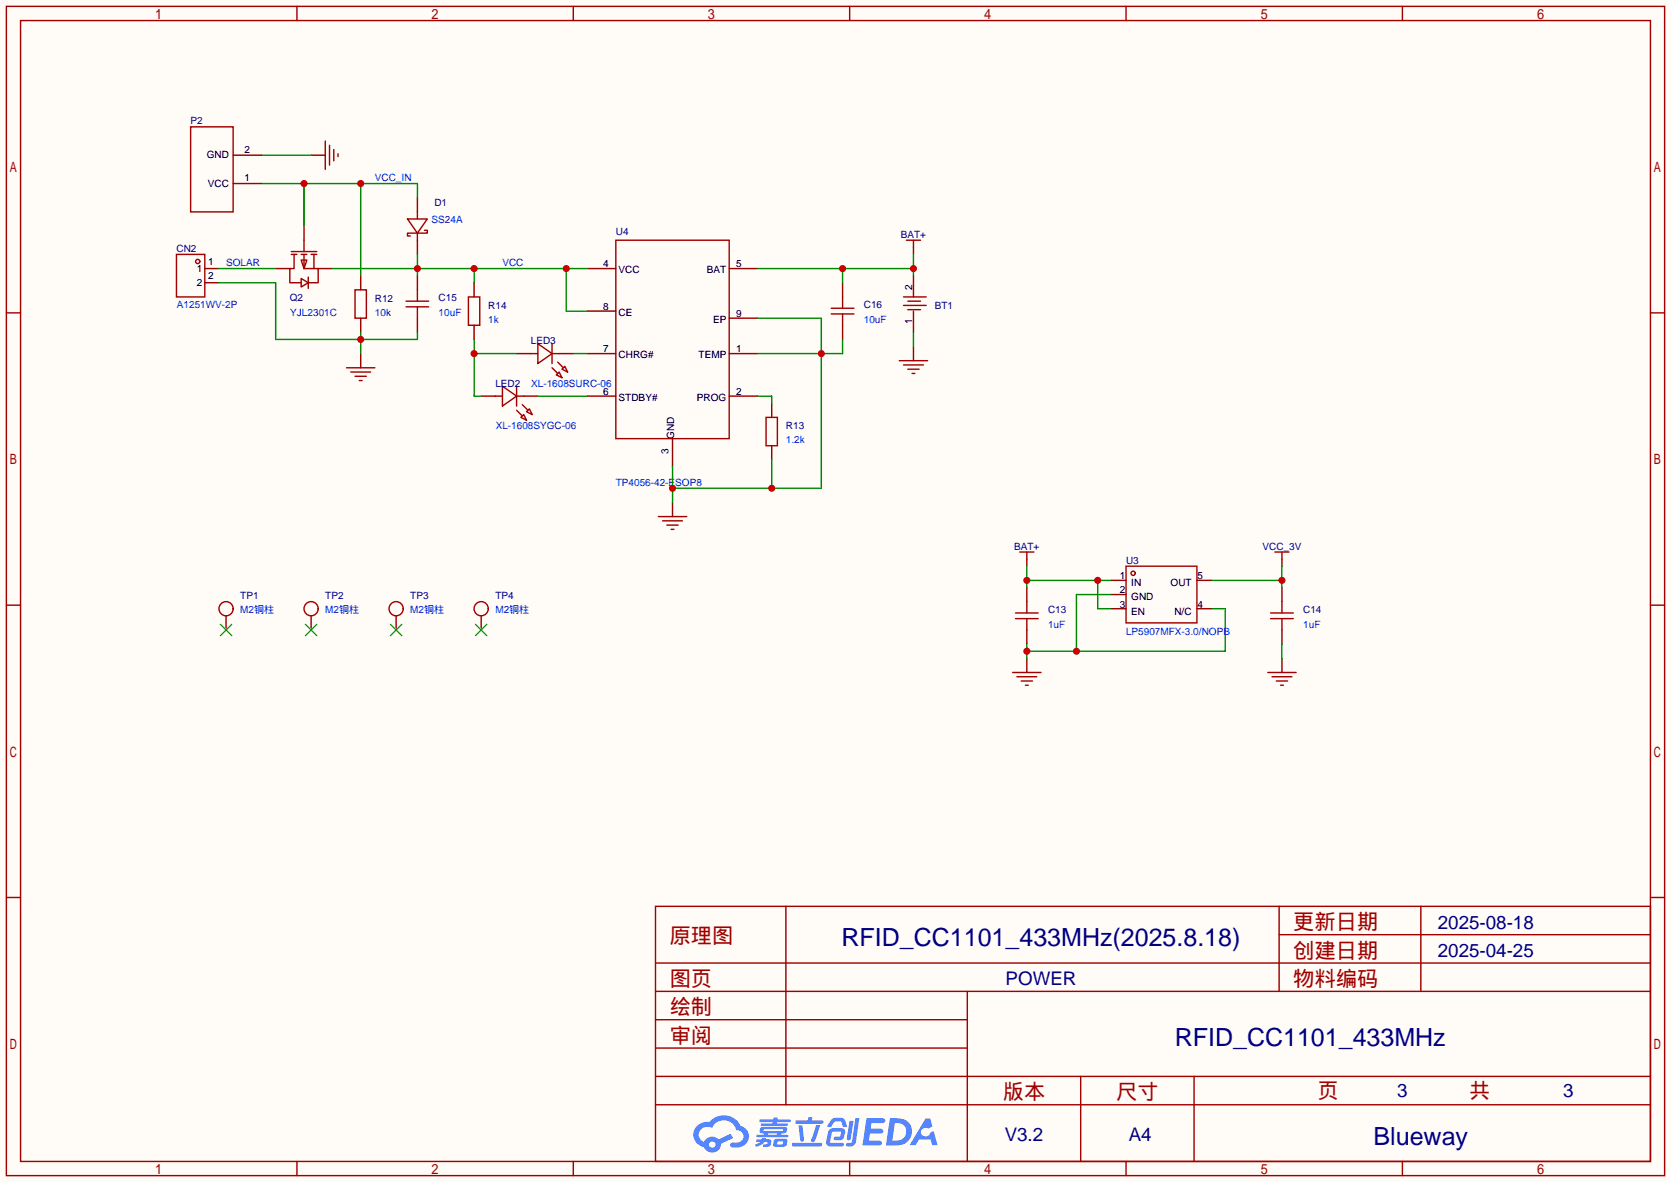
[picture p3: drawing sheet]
<svg xmlns="http://www.w3.org/2000/svg" width="299mm" height="212mm" viewBox="0 0 299 212" stroke-linecap="round" stroke-linejoin="round" font-family="sans-serif">
<path d="M0 0h299.5v211.8h-299.5z" fill="#fffcf7"/>
<g fill="none" stroke="#a10000" stroke-width=".25">
<path d="M1.1 1.1h297.2v209.6h-297.2zM3.7 3.7h292.1v204.5h-292.1zM53.2 1.1v2.6M102.7 1.1v2.6M152.3 1.1v2.6M201.8 1.1v2.6M251.3 1.1v2.6M1.1 56.1h2.6M295.8 56.1h2.5M1.1 108.5h2.6M295.8 108.5h2.5M1.1 160.8h2.6"/>
<path d="M117.5 162.4h178.3v45.8h-178.3zM117.5 177.7h178.3M117.5 172.6h178.3M140.8 162.4v35.6M173.4 177.7v30.5M229.2 162.4v15.3M229.2 167.5h66.6M254.6 162.4v15.3M295.8 160.8h2.5M117.5 182.8h55.9M117.5 198h178.3M117.5 192.9h178.3"/>
<path d="M117.5 187.8h55.9M193.7 192.9v15.3M214 192.9v15.3M53.2 208.2v2.5M102.7 208.2v2.5M152.3 208.2v2.5M201.8 208.2v2.5M251.3 208.2v2.5"/>
</g>
<g fill="#5487ff">
<path d="M155.3 200.4h2.1a.97 .97 0 0 1 1.3 .4 .53 .53 0 0 1-.7 .5h-1.8l-.2 1h1.9a.43 .43 0 0 1 .4 .5 .43 .43 0 0 1-.5 .3h-1.9l-.2 1.3h1.7a.45 .45 0 0 1 .6 .2 .45 .45 0 0 1-.2 .6l-3.2 .1z"/>
<path d="M165.9 200.5h.8l.4 1.4-.7 .4a.82 .82 0 0 0-1.2 .1 .82 .82 0 0 0 .1 1.1 .82 .82 0 0 0 1.2 0l.2-.5 .6-.3 .7 2.5h-.9l-.3-1h-2.1l-.6 1h-1.1z"/>
<path d="M152.2 200.9h.8l-.5 3.2a.36 .36 0 0 1-.4 .3 .36 .36 0 0 1-.3-.4z"/>
<path d="M153.3 200.4h.7l-.6 4.3a1.13 1.13 0 0 1-1.8 .6l.2-.4 .7-.1 .2-.2z"/>
<path d="M149 200.7l.6-.4h1a.77 .77 0 0 1 .9 .6l.3 .9-.2 .2h-.5l-.4-1h-.9a1.3 1.3 0 0 0-.8 .9l-.6 .1-.2-.2z"/>
<path d="M148.6 202.5l.5-.3h1.7a.66 .66 0 0 1 .6 .9l-.1 .4a.81 .81 0 0 1-.9 .9h-.7a.32 .32 0 0 1-.3-.4 .32 .32 0 0 1 .4-.3h.7l.3-.9-1.7 .1-.3 1.9h2.1a.32 .32 0 0 1 .4 .4 .32 .32 0 0 1-.4 .3l-2.3-.1-.5-.3v-.5z"/>
<path d="M142 204.8h5a.33 .33 0 0 1 .3 .4 .33 .33 0 0 1-.3 .3h-4.9l-.2-.2z"/>
<path d="M146.3 201.6h.7l-1 2.9a.36 .36 0 0 1-.4 .2 .36 .36 0 0 1-.3-.3z"/>
<path d="M143.1 201.7h.7l.3 2.6a.34 .34 0 0 1-.3 .3 .34 .34 0 0 1-.4-.2z"/>
<path d="M142.6 200.8h2.2l.1-.4 .1-.2h.6l-.1 .6h1.8a.32 .32 0 0 1 .3 .3 .32 .32 0 0 1-.4 .3h-4.5l-.1-.1z"/>
<path d="M135.6 204.2h.9l.1-.2 .7-.1-.1 .3h.9a.82 .82 0 0 1-.6 1.3h-.7v-.4l.7-.1v-.3h-.5l-.5 .4-1 .4-.2-.4 1-.4h-.8z"/>
<path d="M136.1 200.6h2.5v-.3h.8l-.1 .3h2.2l.2 .3-.2 .2h-2.3v.3h1.8l.2 .2-.2 .2h-4.5l-.2-.2 .1-.2h2l.1-.3h-2.3l-.1-.2z"/>
<path d="M159.5 200.4l-.7 4.9h1.6a2.47 2.47 0 0 0 2.9-1.7 2.47 2.47 0 0 0-1.4-3zM160.4 201.3a1.61 1.61 0 0 1 2 1.4 1.61 1.61 0 0 1-1.8 1.7h-.7z"/>
<path d="M136.3 202.2a.55 .55 0 0 0-.2 .7 .55 .55 0 0 0 .7 .2l.1 .3h-1.3v.4h5.5l.2-.2-.2-.2h-1.2l.2-.3a.7 .7 0 0 0 .8-.2 .7 .7 0 0 0 0-.9h-4.1zM136.9 202.4h3.3l.2 .1-.2 .2h-3.2l-.2-.1zM137.6 203.1h1.7l-.2 .3h-1.4z"/>
<path d="M138.8 204.3a1.05 1.05 0 0 0-.1 1.2 2.91 2.91 0 0 0 2.2-.2 .98 .98 0 0 0 0-1.2h-1.6zM139.4 204.6l.8-.1 .1 .1v.3l-.2 .2h-.8z"/>
<path d="M125 201.7a2.23 2.23 0 0 0-.7 2.3 2.23 2.23 0 0 0 1.8 1.6 1.58 1.58 0 0 0 1.8 .9 1.58 1.58 0 0 0 1.3-1.5l2.2-1-.5-.8-2.1 1a1.65 1.65 0 0 0-2.6 .5 1.45 1.45 0 0 1-.8-2 1.45 1.45 0 0 1 2-.7l.2 .1a2.3 2.3 0 0 1 2.3-1.3 2.3 2.3 0 0 1 2.1 1.7 1.12 1.12 0 0 1 1.2 1.1 1.12 1.12 0 0 1-1.1 1.2h-.7a.45 .45 0 0 0-.6 .3 .45 .45 0 0 0 .5 .6 2.26 2.26 0 0 0 2.9-2.5 2.04 2.04 0 0 0-1.5-1.4 3.3 3.3 0 0 0-5.5-.7l-1.2 .1zM127.1 205.2a.57 .57 0 0 1 1.1 0 .57 .57 0 0 1-1.1 0z"/>
</g>
<path d="M182.8 98.9h2.5M184 98.9v1.3M182 109.9h4.1M182 110.9h4.1M184 107.8v2.1M184 110.9v2M227.7 109.9h4.1M227.7 110.9h4.1M229.7 107.8v2.1M229.7 110.9v2" fill="none" stroke="#a10000" stroke-width=".25"/>
<path d="M184 100.2v1.3M184 105.3v2.5M184 112.9v2.5M229.7 105.3v2.5M229.7 112.9v2.5" fill="none" stroke="#870000" stroke-width=".25"/>
<path d="M184 101.5v3.8M184 104h15.3M196.7 104v5.1h2.6" fill="none" stroke="#008700" stroke-width=".25"/>
<g fill="#c00">
<circle cx="196.7" cy="104" r=".63"/>
<circle cx="184" cy="104" r=".63"/>
</g>
<path d="M184 118v2.5" fill="none" stroke="#870000" stroke-width=".25"/>
<path d="M181.5 120.5h5.1M182.2 121.3h3.6M183 122h2M183.8 122.8h.5" fill="none" stroke="#a10000" stroke-width=".25"/>
<path d="M184 115.4v2.6M199.3 106.6h-6.4v10.1M217 109.1h2.6v7.6h-35.6" fill="none" stroke="#008700" stroke-width=".25"/>
<g fill="#c00">
<circle cx="184" cy="116.7" r=".63"/>
<circle cx="192.9" cy="116.7" r=".63"/>
</g>
<g fill="none" stroke="#870000" stroke-width=".25">
<path d="M55.8 27.8h2.5M74.8 35.4v2.6M36.7 48.1h2.5M36.7 50.7h2.5M49.4 48.1h2.5M54.5 40.5v2.6M57 48.1h2.6M64.6 49.4v2.5M64.6 57v2.6M74.8 43.1v2.5M74.8 49.4v2.5M74.8 57v2.6"/>
<path d="M105.3 48.1h5.1M105.3 55.8h5.1M130.7 48.1h5.1M130.7 57h5.1M64.6 63.4v2.5M105.3 63.4h5.1M105.3 71h5.1M120.5 78.6v5.1M130.7 63.4h5.1M130.7 71h5.1M138.3 72.3v2.5M138.3 79.9v2.5"/>
<path d="M120.5 90v2.6M229.7 100.2v1.3M229.7 118v2.5"/>
</g>
<g fill="none" stroke="#a10000" stroke-width=".25">
<path d="M58.3 25.3v5.1M59.1 26v3.6M59.8 26.8v2M60.6 27.6v.5M73 39.2h3.6l-1.8 2.6zM74.8 38v1.2M31.6 45.6h5.1v7.6h-5.1zM52.2 45.6h1M52.2 45.1h4.6M52.7 45.6v2.5h-.8v2.6h2.1M54 49.9l1.2 .8-1.2 .7zM54 46.6h1l-.5 1.5z"/>
<path d="M54 45.6h1M54.5 45.6v2.5h2.5v2.6h-1.8M54.5 43.1v2M55.2 49.7v2M55.8 45.6h1M56.3 45.6v2.5M63.6 51.9h2.1v5.1h-2.1zM72.8 55h4M72.8 54h4M74.8 41.8v1.3M74.8 51.9v2.1M74.8 55v2"/>
<path d="M76.1 41.3h.5v.5h-3.6v.5h.5M110.4 43.1h20.3v35.5h-20.3zM62.1 65.9h5.1M62.9 66.7h3.5M63.6 67.4h2.1M64.4 68.2h.5M137.3 74.8h2v5.1h-2zM118 92.6h5.1M118.7 93.3h3.6M119.5 94.1h2M120.3 94.9h.5M228.5 98.9h2.5"/>
<path d="M229.7 98.9v1.3M227.2 120.5h5.1M228 121.3h3.5M228.7 122h2.1M229.5 122.8h.5"/>
<circle cx="35.4" cy="46.9" r=".38"/>
</g>
<path d="M46.9 27.8h8.9M39.2 50.7h10.2v10.1h25.4v-1.2M64.6 59.6v3.8M135.8 71h2.5v1.3M229.7 115.4v2.6" fill="none" stroke="#008700" stroke-width=".25"/>
<circle cx="64.6" cy="60.8" r=".63" fill="#c00"/>
<path d="M85 50.7v2.5M85 58.3v2.5M86.2 71h2.6M92.6 63.4h2.5M93.9 71h2.5M100.2 63.4h2.5" fill="none" stroke="#870000" stroke-width=".25"/>
<g fill="none" stroke="#a10000" stroke-width=".25">
<path d="M83.9 53.2h2.1v5.1h-2.1zM88.8 71h1.2M90 69.2l2.6 1.8-2.6 1.8zM92.6 73.5l1 1M92.6 71h1.3M92.6 69.2v3.6M93.3 74.8l.6-.5 .5 1zM93.6 72.5l1 1M94.4 73.8l.5-.5 .5 1zM95.1 63.4h1.3M96.4 61.6l2.5 1.8-2.5 1.8zM98.9 65.9l1 1"/>
<path d="M98.9 63.4h1.3M98.9 61.6v3.6M99.7 67.2l.5-.5 .5 1zM99.9 64.9l1.1 1M100.7 66.2l.5-.5 .5 1z"/>
</g>
<path d="M59.6 48.1h45.7M74.8 45.6v3.8M85 48.1v2.6M101.5 48.1v7.7h3.8" fill="none" stroke="#008700" stroke-width=".25"/>
<g fill="#c00">
<circle cx="85" cy="48.1" r=".63"/>
<circle cx="101.5" cy="48.1" r=".63"/>
<circle cx="74.8" cy="48.1" r=".63"/>
</g>
<path d="M85 63.4h7.6M85 60.8v10.2h1.2M102.7 63.4h2.6" fill="none" stroke="#008700" stroke-width=".25"/>
<circle cx="85" cy="63.4" r=".63" fill="#c00"/>
<path d="M135.8 57h11.4v30.5h-26.7M96.4 71h8.9M151 60.8v2.6h-15.2M120.5 83.7v6.3M138.3 82.4v5.1" fill="none" stroke="#008700" stroke-width=".25"/>
<path d="M149 56.3h4M149 55.2h4M151 53.2v2M151 56.3v2" fill="none" stroke="#a10000" stroke-width=".25"/>
<path d="M151 50.7v2.5M151 58.3v2.5" fill="none" stroke="#870000" stroke-width=".25"/>
<g fill="#c00">
<circle cx="147.2" cy="63.4" r=".63"/>
<circle cx="138.3" cy="87.5" r=".63"/>
<circle cx="120.5" cy="87.5" r=".63"/>
</g>
<path d="M163.7 44.3v1.3M163.7 62.1v2.5" fill="none" stroke="#870000" stroke-width=".25"/>
<path d="M162.4 43.1h2.6M163.7 43.1v1.2M161.2 64.6h5M161.9 65.4h3.6M162.7 66.2h2M163.4 66.9h.6" fill="none" stroke="#a10000" stroke-width=".25"/>
<path d="M46.9 32.9h27.9v2.5M54.5 32.9v7.6M64.6 32.9v16.5" fill="none" stroke="#008700" stroke-width=".25"/>
<g fill="#c00">
<circle cx="64.6" cy="32.9" r=".63"/>
<circle cx="54.5" cy="32.9" r=".63"/>
</g>
<path d="M217 104h12.7M229.7 101.5v3.8" fill="none" stroke="#008700" stroke-width=".25"/>
<circle cx="229.7" cy="104" r=".63" fill="#c00"/>
<path d="M39.2 48.1h10.2M135.8 48.1h27.9M151 48.1v2.6M163.7 45.6v3.8" fill="none" stroke="#008700" stroke-width=".25"/>
<path d="M41.8 32.9h5.1M41.8 27.8h5.1" fill="none" stroke="#870000" stroke-width=".25"/>
<path d="M34.2 22.7h7.6v15.3h-7.6z" fill="none" stroke="#a10000" stroke-width=".25"/>
<g fill="#c00">
<circle cx="163.7" cy="48.1" r=".63"/>
<circle cx="151" cy="48.1" r=".63"/>
</g>
<path d="M163.7 59.6v2.5" fill="none" stroke="#008700" stroke-width=".25"/>
<path d="M163.7 49.4v3.8M163.7 55.8v3.8M40.5 110.4v2.5M55.8 110.4v2.5M71 110.4v2.5M86.2 110.4v2.5M199.3 104h2.5M199.3 106.6h2.5M199.3 109.1h2.5M214.5 104h2.5M214.5 109.1h2.5" fill="none" stroke="#870000" stroke-width=".25"/>
<path d="M39.5 111.9l2 2M41.5 111.9l-2 2M54.7 111.9l2.1 2M56.8 111.9l-2.1 2M70 111.9l2 2M72 111.9l-2 2M85.2 111.9l2 2M87.2 111.9l-2 2" fill="none" stroke="#3c3" stroke-width=".25"/>
<g fill="none" stroke="#a10000" stroke-width=".25">
<path d="M161.9 54.7h4.1M161.9 53.2h4.1M162.7 55.5h2.3M162.7 54h2.3M201.8 101.5h12.7v10.1h-12.7z"/>
<circle cx="40.5" cy="109.1" r="1.27"/>
<circle cx="55.8" cy="109.1" r="1.27"/>
<circle cx="71" cy="109.1" r="1.27"/>
<circle cx="86.2" cy="109.1" r="1.27"/>
<circle cx="203.1" cy="102.7" r=".38"/>
</g>
<g font-size="4.5" fill="#000080">
<text x="150.8" y="169.6">RFID_CC1101_433MHz(2025.8.18)</text>
<text x="210.5" y="187.4">RFID_CC1101_433MHz</text>
<text x="246.2" y="205.2">Blueway</text>
</g>
<g font-size="3.8" fill="#a00000">
<text x="231.8" y="166.5">更新日期</text>
<text x="120" y="169.1">原理图</text>
<text x="231.8" y="171.6">创建日期</text>
<text x="120" y="176.7">图页</text>
<text x="231.8" y="176.7">物料编码</text>
<text x="120" y="181.8">绘制</text>
<text x="120" y="186.9">审阅</text>
<text x="179.7" y="197">版本</text>
<text x="200" y="197">尺寸</text>
<text x="236.1" y="196.8">页</text>
<text x="263.3" y="196.8">共</text>
</g>
<g font-size="3.4" fill="#000080">
<text x="257.7" y="166.4">2025-08-18</text>
<text x="257.7" y="171.5">2025-04-25</text>
<text x="180.2" y="176.6">POWER</text>
<text x="250.4" y="196.7">3</text>
<text x="280.1" y="196.7">3</text>
<text x="180.1" y="204.5">V3.2</text>
<text x="202.3" y="204.5">A4</text>
</g>
<g font-size="1.8" fill="#000080">
<text x="34.2" y="22.3">P2</text>
<text x="77.9" y="37">D1</text>
<text x="31.6" y="45.1">CN2</text>
<text x="110.4" y="42.1">U4</text>
<text x="161.4" y="42.6">BAT+</text>
<text x="51.9" y="54">Q2</text>
<text x="67.2" y="54">R12</text>
<text x="78.6" y="54">C15</text>
<text x="87.5" y="55.3">R14</text>
<text x="154.8" y="55.3">C16</text>
<text x="167.5" y="55.3">BT1</text>
<text x="95.1" y="61.7">LED3</text>
<text x="88.8" y="69.3">LED2</text>
<text x="140.8" y="76.9">R13</text>
<text x="181.8" y="98.5">BAT+</text>
<text x="201.8" y="101">U3</text>
<text x="226.3" y="98.5">VCC_3V</text>
<text x="43.1" y="107.4">TP1</text>
<text x="58.3" y="107.4">TP2</text>
<text x="73.5" y="107.4">TP3</text>
<text x="88.8" y="107.4">TP4</text>
<text x="187.8" y="109.9">C13</text>
<text x="233.6" y="109.9">C14</text>
</g>
<g font-size="1.8">
<text x="37" y="28.4">GND</text>
<text x="43.8" y="27.4">2</text>
<text x="37.2" y="33.5">VCC</text>
<text x="43.8" y="32.4">1</text>
<text x="37.3" y="47.4">1</text>
<text x="108.1" y="47.9">4</text>
<text x="132" y="47.9">5</text>
<text x="35.3" y="48.7">1</text>
<text x="35.3" y="51.2">2</text>
<text x="37.3" y="50">2</text>
<text x="110.9" y="48.9">VCC</text>
<text x="126.7" y="48.9">BAT</text>
<text x="163.5" y="51.9" transform="rotate(-90 163.5 51.9)">2</text>
<text x="108.1" y="55.5">8</text>
<text x="110.9" y="56.6">CE</text>
<text x="127.8" y="57.8">EP</text>
<text x="132" y="56.8">9</text>
<text x="163.5" y="58" transform="rotate(-90 163.5 58)">1</text>
<text x="108.1" y="63.2">7</text>
<text x="110.9" y="64.2">CHRG#</text>
<text x="125.2" y="64.2">TEMP</text>
<text x="132" y="63.2">1</text>
<text x="108.1" y="70.8">6</text>
<text x="110.9" y="71.8">STDBY#</text>
<text x="124.9" y="71.8">PROG</text>
<text x="132" y="70.8">2</text>
<text x="119.8" y="81.4" transform="rotate(-90 119.8 81.4)">3</text>
<text x="120.8" y="78.6" transform="rotate(-90 120.8 78.6)">GND</text>
<text x="200.7" y="103.8">1</text>
<text x="200.7" y="106.3">2</text>
<text x="202.7" y="105.1">IN</text>
<text x="202.7" y="107.6">GND</text>
<text x="209.8" y="105.1">OUT</text>
<text x="214.6" y="103.8">5</text>
<text x="200.7" y="108.9">3</text>
<text x="202.7" y="110.1">EN</text>
<text x="210.5" y="110.1">N/C</text>
<text x="214.6" y="108.9">4</text>
</g>
<g font-size="1.8" fill="#00f">
<text x="67.2" y="32.4">VCC_IN</text>
<text x="77.3" y="40">SS24A</text>
<text x="40.5" y="47.7">SOLAR</text>
<text x="90" y="47.7">VCC</text>
<text x="31.7" y="55.3">A1251WV-2P</text>
<text x="52" y="56.6">YJL2301C</text>
<text x="67.2" y="56.6">10k</text>
<text x="78.6" y="56.6">10uF</text>
<text x="87.5" y="57.8">1k</text>
<text x="154.8" y="57.8">10uF</text>
<text x="95.2" y="69.3">XL-1608SURC-06</text>
<text x="88.8" y="76.9">XL-1608SYGC-06</text>
<text x="140.8" y="79.4">1.2k</text>
<text x="110.4" y="87">TP4056-42-ESOP8</text>
<text x="43.1" y="109.9">M2铜柱</text>
<text x="58.3" y="109.9">M2铜柱</text>
<text x="73.5" y="109.9">M2铜柱</text>
<text x="88.8" y="109.9">M2铜柱</text>
<text x="187.8" y="112.5">1uF</text>
<text x="201.8" y="113.7">LP5907MFX-3.0/NOPB</text>
<text x="233.6" y="112.5">1uF</text>
</g>
</svg>
